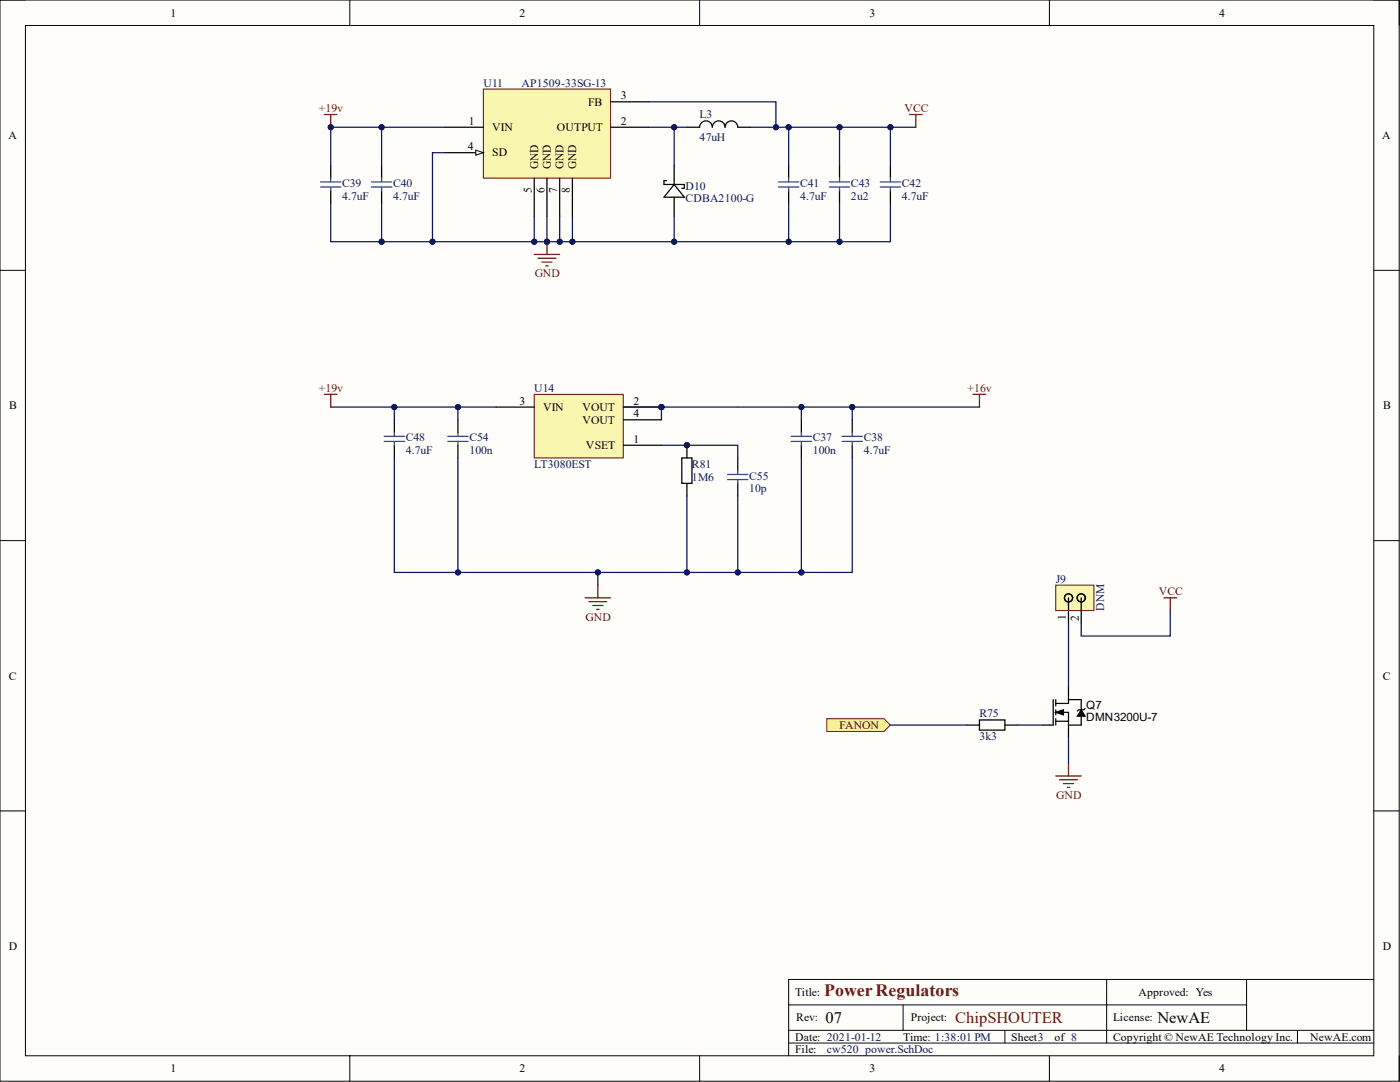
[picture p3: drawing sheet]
<svg xmlns="http://www.w3.org/2000/svg" width="279mm" height="216mm" viewBox="0 0 279 216" stroke-linecap="round" stroke-linejoin="round" font-family="sans-serif">
<path d="M0 0h279.2v215.7h-279.2z" fill="#fefdfa"/>
<path d="M0 0h279.2v215.7h-279.2z" fill="none" stroke="#040504" stroke-width=".2"/>
<path d="M5.1 5.1h269.1v205.6h-269.1z" fill="#fefdfa"/>
<g fill="none" stroke="#040504" stroke-width=".2">
<path d="M0 0h5.1M5.1 5.1h269.1v205.6h-269.1zM69.8 0v5.1M139.6 0v5.1M209.4 0v5.1M274.2 0h5v5.1M0 53.9h5.1M274.2 53.9h5M0 107.9h5.1M274.2 107.9h5M0 161.8h5.1M274.2 161.8h5"/>
<path d="M220.9 195.4v12.7M248.8 195.4h-91.4v15.3M274.2 195.4h-25.4v10.2M69.8 210.7v5M139.6 210.7v5M157.4 200.5h91.4M157.4 205.6h116.8M180.2 200.5v5.1M200.5 205.6v2.5M209.4 210.7v5M258.9 205.6v2.5M274.2 208.1h-116.8"/>
<path d="M279.2 210.7v5"/>
</g>
<path d="M137.1 25.4h2.5a1.27 1.27 0 0 1 1.3-1.3 1.27 1.27 0 0 1 1.3 1.3 1.27 1.27 0 0 1 1.2-1.3 1.27 1.27 0 0 1 1.3 1.3 1.27 1.27 0 0 1 1.3-1.3 1.27 1.27 0 0 1 1.2 1.3h2.6" fill="none" stroke="#040504" stroke-width=".25"/>
<path d="M96.5 17.8h25.4v17.7h-25.4z" fill="#f9f6b0"/>
<path d="M96.5 17.8h25.4v17.7h-25.4z" fill="none" stroke="#6d0d0e" stroke-width=".2"/>
<path d="M88.9 25.4h7.6M88.9 30.5h7.6M121.9 20.3h7.6M121.9 25.4h7.6" fill="none" stroke="#040504" stroke-width=".25"/>
<path d="M94.9 30l1.6 .5-1.6 .5z" fill="#f9fcfe"/>
<path d="M94.9 30l1.6 .5-1.6 .5z" fill="none" stroke="#040504" stroke-width=".2"/>
<g fill="none" stroke="#040504" stroke-width=".25">
<path d="M66 33v2.5M66 38.1v2.5M76.2 33v2.5M76.2 38.1v2.5M106.6 35.5v7.7M109.2 35.5v7.7M111.7 35.5v7.7M114.2 35.5v7.7M133 36h-.5v.8h4.1v.8h-.5M134.5 33v3.8M134.5 39.3v3.9M134.5 36.8l2.1 2.5h-4.1z"/>
<path d="M157.4 33v2.5M157.4 38.1v2.5M167.5 33v2.5M167.5 38.1v2.5"/>
</g>
<g fill="none" stroke="#254fa2" stroke-width=".25">
<path d="M64 36.3h4M64 37.3h4M66 35.5v.8M66 37.3v.8M74.1 37.3h4.1M74.1 36.3h4.1M76.2 35.5v.8M76.2 37.3v.8M155.4 37.3h4M155.4 36.3h4M157.4 35.5v.8M157.4 37.3v.8"/>
<path d="M165.5 37.3h4.1M165.5 36.3h4.1M167.5 35.5v.8M167.5 37.3v.8"/>
</g>
<path d="M64.7 22.9h2.6M66 22.9v2.5" fill="none" stroke="#6d0d0e" stroke-width=".25"/>
<circle cx="66" cy="25.4" r=".51" fill="#0d185d"/>
<circle cx="66" cy="25.4" r=".51" fill="none" stroke="#0d185d" stroke-width=".2"/>
<path d="M106.6 50.8h5.1M107.4 51.5h3.5M108.1 52.3h2.1M108.9 53.1h.5M109.2 48.2v2.6" fill="none" stroke="#6d0d0e" stroke-width=".25"/>
<circle cx="109.2" cy="48.2" r=".51" fill="#0d185d"/>
<circle cx="109.2" cy="48.2" r=".51" fill="none" stroke="#0d185d" stroke-width=".2"/>
<path d="M181.5 22.9h2.5M182.8 22.9v2.5" fill="none" stroke="#6d0d0e" stroke-width=".25"/>
<path d="M177.7 33v2.5M177.7 38.1v2.5" fill="none" stroke="#040504" stroke-width=".25"/>
<path d="M175.7 37.3h4M175.7 36.3h4M177.7 35.5v.8M177.7 37.3v.8" fill="none" stroke="#254fa2" stroke-width=".25"/>
<circle cx="137.1" cy="88.8" r=".51" fill="#0d185d"/>
<circle cx="137.1" cy="88.8" r=".51" fill="none" stroke="#0d185d" stroke-width=".2"/>
<path d="M137.1 88.8v2.6M137.1 96.5v2.5" fill="none" stroke="#040504" stroke-width=".25"/>
<circle cx="137.1" cy="88.8" r=".51" fill="#0d185d"/>
<circle cx="137.1" cy="88.8" r=".51" fill="none" stroke="#0d185d" stroke-width=".2"/>
<g fill="none" stroke="#040504" stroke-width=".25">
<path d="M136.1 91.4h2v5.1h-2zM159.9 83.8v2.5M159.9 88.8v2.6M170.1 83.8v2.5M170.1 88.8v2.6M210.2 139.6v5.1h-2M210.7 139.6v1.3M213.2 137.1v2.5M192.9 144.7h2.6M195.5 143.7h5v2h-5zM200.5 144.7h2.6M210.7 141.6v1"/>
<path d="M210.7 143.4v1.3M210.7 142.1h2.5v5.1M210.7 140.4h2.5M210.7 143.9h2.5"/>
</g>
<g fill="none" stroke="#6d0d0e" stroke-width=".25">
<path d="M64.7 78.7h2.6M66 78.7v2.5M194.2 78.7h2.5M195.5 78.7v2.5M116.8 119.3h5.1M119.3 116.8v2.5M117.5 120.1h3.6M118.3 120.8h2M119.1 121.6h.5M210.7 154.8h5.1M211.5 155.6h3.5M212.2 156.4h2.1"/>
<path d="M213 157.1h.5M213.2 152.3v2.5"/>
</g>
<path d="M157.9 88.1h4.1M157.9 87.1h4.1M159.9 86.3v.8M159.9 88.1v.7M168.1 88.1h4M168.1 87.1h4M170.1 86.3v.8M170.1 88.1v.7" fill="none" stroke="#254fa2" stroke-width=".25"/>
<path d="M210.7 142.1l1.5-.5v1z" fill="#040504"/>
<path d="M213.2 139.6v.8M210.7 142.1l1.5-.5v1z" fill="none" stroke="#040504" stroke-width=".25"/>
<path d="M215.8 141.6l.7 1.3h-1.5z" fill="#040504"/>
<path d="M213.2 139.6h2.6v2M215.8 141.6l.7 1.3h-1.5zM215.8 142.9v1.8h-2.6M216.5 141.4l-.2 .2h-1l-.3 .3" fill="none" stroke="#040504" stroke-width=".25"/>
<path d="M165 143.4h11.4l1.3 1.3-1.3 1.2h-11.4z" fill-rule="evenodd" fill="#f6f180"/>
<path d="M165 143.4h11.4l1.3 1.3-1.3 1.2h-11.4z" fill="none" stroke="#6d0d0e" stroke-width=".2"/>
<path d="M210.7 116.8h7.6v5h-7.6z" fill="#f9f6b0"/>
<path d="M210.7 116.8h7.6v5h-7.6z" fill="none" stroke="#6d0d0e" stroke-width=".2"/>
<g fill="none" stroke="#040504" stroke-width=".25">
<path d="M213.2 119.3v5.1M215.8 119.3v5.1"/>
<circle cx="213.2" cy="119.3" r=".81"/>
<circle cx="215.8" cy="119.3" r=".81"/>
</g>
<path d="M232.3 119.3h2.5M233.5 119.3v2.5" fill="none" stroke="#6d0d0e" stroke-width=".25"/>
<circle cx="132" cy="81.2" r=".51" fill="#0d185d"/>
<circle cx="132" cy="81.2" r=".51" fill="none" stroke="#0d185d" stroke-width=".2"/>
<path d="M106.6 78.7h17.8v12.7h-17.8z" fill="#f9f6b0"/>
<path d="M106.6 78.7h17.8v12.7h-17.8z" fill="none" stroke="#6d0d0e" stroke-width=".2"/>
<path d="M124.4 81.2h7.6" fill="none" stroke="#040504" stroke-width=".25"/>
<circle cx="132" cy="81.2" r=".51" fill="#0d185d"/>
<circle cx="132" cy="81.2" r=".51" fill="none" stroke="#0d185d" stroke-width=".2"/>
<path d="M78.7 83.8v2.5M78.7 88.8v2.6M91.4 83.8v2.5M91.4 88.8v2.6M99 81.2h7.6M124.4 83.8h7.6M124.4 88.8h7.6M147.2 91.4v2.5M147.2 96.5v2.5" fill="none" stroke="#040504" stroke-width=".25"/>
<path d="M76.7 87.1h4M76.7 88.1h4M78.7 86.3v.8M78.7 88.1v.7M89.4 87.1h4M89.4 88.1h4M91.4 86.3v.8M91.4 88.1v.7M145.2 95.7h4.1M145.2 94.7h4.1M147.2 93.9v.8M147.2 95.7v.8" fill="none" stroke="#254fa2" stroke-width=".25"/>
<path d="M129.5 25.4h7.6" fill="none" stroke="#0d185d" stroke-width=".25"/>
<circle cx="134.5" cy="25.4" r=".51" fill="#0d185d"/>
<circle cx="134.5" cy="25.4" r=".51" fill="none" stroke="#0d185d" stroke-width=".2"/>
<path d="M134.5 25.4v7.6" fill="none" stroke="#0d185d" stroke-width=".25"/>
<circle cx="134.5" cy="25.4" r=".51" fill="#0d185d"/>
<circle cx="134.5" cy="25.4" r=".51" fill="none" stroke="#0d185d" stroke-width=".2"/>
<path d="M129.5 20.3h25.4v5.1h-5.1" fill="none" stroke="#0d185d" stroke-width=".25"/>
<circle cx="154.9" cy="25.4" r=".51" fill="#0d185d"/>
<circle cx="154.9" cy="25.4" r=".51" fill="none" stroke="#0d185d" stroke-width=".2"/>
<path d="M106.6 43.2v5h27.9v-5" fill="none" stroke="#0d185d" stroke-width=".25"/>
<circle cx="134.5" cy="48.2" r=".51" fill="#0d185d"/>
<circle cx="134.5" cy="48.2" r=".51" fill="none" stroke="#0d185d" stroke-width=".2"/>
<circle cx="114.2" cy="48.2" r=".51" fill="#0d185d"/>
<circle cx="114.2" cy="48.2" r=".51" fill="none" stroke="#0d185d" stroke-width=".2"/>
<circle cx="111.7" cy="48.2" r=".51" fill="#0d185d"/>
<circle cx="111.7" cy="48.2" r=".51" fill="none" stroke="#0d185d" stroke-width=".2"/>
<circle cx="109.2" cy="48.2" r=".51" fill="#0d185d"/>
<circle cx="109.2" cy="48.2" r=".51" fill="none" stroke="#0d185d" stroke-width=".2"/>
<circle cx="106.6" cy="48.2" r=".51" fill="#0d185d"/>
<circle cx="106.6" cy="48.2" r=".51" fill="none" stroke="#0d185d" stroke-width=".2"/>
<path d="M109.2 43.2v5" fill="none" stroke="#0d185d" stroke-width=".25"/>
<circle cx="109.2" cy="48.2" r=".51" fill="#0d185d"/>
<circle cx="109.2" cy="48.2" r=".51" fill="none" stroke="#0d185d" stroke-width=".2"/>
<path d="M111.7 43.2v5" fill="none" stroke="#0d185d" stroke-width=".25"/>
<circle cx="111.7" cy="48.2" r=".51" fill="#0d185d"/>
<circle cx="111.7" cy="48.2" r=".51" fill="none" stroke="#0d185d" stroke-width=".2"/>
<path d="M114.2 43.2v5" fill="none" stroke="#0d185d" stroke-width=".25"/>
<circle cx="114.2" cy="48.2" r=".51" fill="#0d185d"/>
<circle cx="114.2" cy="48.2" r=".51" fill="none" stroke="#0d185d" stroke-width=".2"/>
<path d="M88.8 25.4h-22.8v7.6" fill="none" stroke="#0d185d" stroke-width=".25"/>
<circle cx="76.2" cy="25.4" r=".51" fill="#0d185d"/>
<circle cx="76.2" cy="25.4" r=".51" fill="none" stroke="#0d185d" stroke-width=".2"/>
<circle cx="66" cy="25.4" r=".51" fill="#0d185d"/>
<circle cx="66" cy="25.4" r=".51" fill="none" stroke="#0d185d" stroke-width=".2"/>
<path d="M76.2 25.4v7.6" fill="none" stroke="#0d185d" stroke-width=".25"/>
<circle cx="76.2" cy="25.4" r=".51" fill="#0d185d"/>
<circle cx="76.2" cy="25.4" r=".51" fill="none" stroke="#0d185d" stroke-width=".2"/>
<path d="M88.8 30.5h-2.5v17.7h20.3" fill="none" stroke="#0d185d" stroke-width=".25"/>
<circle cx="86.3" cy="48.2" r=".51" fill="#0d185d"/>
<circle cx="86.3" cy="48.2" r=".51" fill="none" stroke="#0d185d" stroke-width=".2"/>
<circle cx="106.6" cy="48.2" r=".51" fill="#0d185d"/>
<circle cx="106.6" cy="48.2" r=".51" fill="none" stroke="#0d185d" stroke-width=".2"/>
<path d="M76.2 40.6v7.6h10.1" fill="none" stroke="#0d185d" stroke-width=".25"/>
<circle cx="76.2" cy="48.2" r=".51" fill="#0d185d"/>
<circle cx="76.2" cy="48.2" r=".51" fill="none" stroke="#0d185d" stroke-width=".2"/>
<circle cx="86.3" cy="48.2" r=".51" fill="#0d185d"/>
<circle cx="86.3" cy="48.2" r=".51" fill="none" stroke="#0d185d" stroke-width=".2"/>
<path d="M66 40.6v7.6h10.2" fill="none" stroke="#0d185d" stroke-width=".25"/>
<circle cx="76.2" cy="48.2" r=".51" fill="#0d185d"/>
<circle cx="76.2" cy="48.2" r=".51" fill="none" stroke="#0d185d" stroke-width=".2"/>
<path d="M157.4 40.6v7.6" fill="none" stroke="#0d185d" stroke-width=".25"/>
<circle cx="157.4" cy="48.2" r=".51" fill="#0d185d"/>
<circle cx="157.4" cy="48.2" r=".51" fill="none" stroke="#0d185d" stroke-width=".2"/>
<path d="M157.4 25.4v7.6" fill="none" stroke="#0d185d" stroke-width=".25"/>
<circle cx="157.4" cy="25.4" r=".51" fill="#0d185d"/>
<circle cx="157.4" cy="25.4" r=".51" fill="none" stroke="#0d185d" stroke-width=".2"/>
<path d="M66 81.2h33" fill="none" stroke="#0d185d" stroke-width=".25"/>
<circle cx="78.7" cy="81.2" r=".51" fill="#0d185d"/>
<circle cx="78.7" cy="81.2" r=".51" fill="none" stroke="#0d185d" stroke-width=".2"/>
<circle cx="91.4" cy="81.2" r=".51" fill="#0d185d"/>
<circle cx="91.4" cy="81.2" r=".51" fill="none" stroke="#0d185d" stroke-width=".2"/>
<path d="M159.9 81.2v2.6" fill="none" stroke="#0d185d" stroke-width=".25"/>
<circle cx="159.9" cy="81.2" r=".51" fill="#0d185d"/>
<circle cx="159.9" cy="81.2" r=".51" fill="none" stroke="#0d185d" stroke-width=".2"/>
<path d="M170.1 81.2v2.6" fill="none" stroke="#0d185d" stroke-width=".25"/>
<circle cx="170.1" cy="81.2" r=".51" fill="#0d185d"/>
<circle cx="170.1" cy="81.2" r=".51" fill="none" stroke="#0d185d" stroke-width=".2"/>
<path d="M159.9 91.4v22.8" fill="none" stroke="#0d185d" stroke-width=".25"/>
<circle cx="159.9" cy="114.2" r=".51" fill="#0d185d"/>
<circle cx="159.9" cy="114.2" r=".51" fill="none" stroke="#0d185d" stroke-width=".2"/>
<path d="M167.5 40.6v7.6h-33M213.2 124.4v12.7M233.5 121.8v5.1h-17.7v-2.5M177.7 144.7h15.2M203.1 144.7h5.1M213.2 147.2v5.1" fill="none" stroke="#0d185d" stroke-width=".25"/>
<circle cx="167.5" cy="48.2" r=".51" fill="#0d185d"/>
<circle cx="167.5" cy="48.2" r=".51" fill="none" stroke="#0d185d" stroke-width=".2"/>
<circle cx="157.4" cy="48.2" r=".51" fill="#0d185d"/>
<circle cx="157.4" cy="48.2" r=".51" fill="none" stroke="#0d185d" stroke-width=".2"/>
<circle cx="134.5" cy="48.2" r=".51" fill="#0d185d"/>
<circle cx="134.5" cy="48.2" r=".51" fill="none" stroke="#0d185d" stroke-width=".2"/>
<path d="M167.5 25.4v7.6" fill="none" stroke="#0d185d" stroke-width=".25"/>
<circle cx="167.5" cy="25.4" r=".51" fill="#0d185d"/>
<circle cx="167.5" cy="25.4" r=".51" fill="none" stroke="#0d185d" stroke-width=".2"/>
<path d="M154.9 25.4h27.9" fill="none" stroke="#0d185d" stroke-width=".25"/>
<circle cx="154.9" cy="25.4" r=".51" fill="#0d185d"/>
<circle cx="154.9" cy="25.4" r=".51" fill="none" stroke="#0d185d" stroke-width=".2"/>
<circle cx="157.4" cy="25.4" r=".51" fill="#0d185d"/>
<circle cx="157.4" cy="25.4" r=".51" fill="none" stroke="#0d185d" stroke-width=".2"/>
<circle cx="167.5" cy="25.4" r=".51" fill="#0d185d"/>
<circle cx="167.5" cy="25.4" r=".51" fill="none" stroke="#0d185d" stroke-width=".2"/>
<circle cx="177.7" cy="25.4" r=".51" fill="#0d185d"/>
<circle cx="177.7" cy="25.4" r=".51" fill="none" stroke="#0d185d" stroke-width=".2"/>
<path d="M177.7 25.4v7.6" fill="none" stroke="#0d185d" stroke-width=".25"/>
<circle cx="177.7" cy="25.4" r=".51" fill="#0d185d"/>
<circle cx="177.7" cy="25.4" r=".51" fill="none" stroke="#0d185d" stroke-width=".2"/>
<path d="M91.4 81.2v2.6" fill="none" stroke="#0d185d" stroke-width=".25"/>
<circle cx="91.4" cy="81.2" r=".51" fill="#0d185d"/>
<circle cx="91.4" cy="81.2" r=".51" fill="none" stroke="#0d185d" stroke-width=".2"/>
<path d="M78.7 81.2v2.6" fill="none" stroke="#0d185d" stroke-width=".25"/>
<circle cx="78.7" cy="81.2" r=".51" fill="#0d185d"/>
<circle cx="78.7" cy="81.2" r=".51" fill="none" stroke="#0d185d" stroke-width=".2"/>
<path d="M91.4 91.4v22.8" fill="none" stroke="#0d185d" stroke-width=".25"/>
<circle cx="91.4" cy="114.2" r=".51" fill="#0d185d"/>
<circle cx="91.4" cy="114.2" r=".51" fill="none" stroke="#0d185d" stroke-width=".2"/>
<path d="M78.7 91.4v22.8h91.4v-22.8" fill="none" stroke="#0d185d" stroke-width=".25"/>
<circle cx="91.4" cy="114.2" r=".51" fill="#0d185d"/>
<circle cx="91.4" cy="114.2" r=".51" fill="none" stroke="#0d185d" stroke-width=".2"/>
<circle cx="119.3" cy="114.2" r=".51" fill="#0d185d"/>
<circle cx="119.3" cy="114.2" r=".51" fill="none" stroke="#0d185d" stroke-width=".2"/>
<circle cx="137.1" cy="114.2" r=".51" fill="#0d185d"/>
<circle cx="137.1" cy="114.2" r=".51" fill="none" stroke="#0d185d" stroke-width=".2"/>
<circle cx="147.2" cy="114.2" r=".51" fill="#0d185d"/>
<circle cx="147.2" cy="114.2" r=".51" fill="none" stroke="#0d185d" stroke-width=".2"/>
<circle cx="159.9" cy="114.2" r=".51" fill="#0d185d"/>
<circle cx="159.9" cy="114.2" r=".51" fill="none" stroke="#0d185d" stroke-width=".2"/>
<path d="M119.3 114.2v2.6" fill="none" stroke="#0d185d" stroke-width=".25"/>
<circle cx="119.3" cy="114.2" r=".51" fill="#0d185d"/>
<circle cx="119.3" cy="114.2" r=".51" fill="none" stroke="#0d185d" stroke-width=".2"/>
<path d="M137.1 99v15.2" fill="none" stroke="#0d185d" stroke-width=".25"/>
<circle cx="137.1" cy="114.2" r=".51" fill="#0d185d"/>
<circle cx="137.1" cy="114.2" r=".51" fill="none" stroke="#0d185d" stroke-width=".2"/>
<path d="M124.4 81.2h22.8" fill="none" stroke="#0d185d" stroke-width=".25"/>
<circle cx="132" cy="81.2" r=".51" fill="#0d185d"/>
<circle cx="132" cy="81.2" r=".51" fill="none" stroke="#0d185d" stroke-width=".2"/>
<path d="M147.2 81.2h48.3" fill="none" stroke="#0d185d" stroke-width=".25"/>
<circle cx="170.1" cy="81.2" r=".51" fill="#0d185d"/>
<circle cx="170.1" cy="81.2" r=".51" fill="none" stroke="#0d185d" stroke-width=".2"/>
<circle cx="159.9" cy="81.2" r=".51" fill="#0d185d"/>
<circle cx="159.9" cy="81.2" r=".51" fill="none" stroke="#0d185d" stroke-width=".2"/>
<path d="M132 81.2v2.6" fill="none" stroke="#0d185d" stroke-width=".25"/>
<circle cx="132" cy="81.2" r=".51" fill="#0d185d"/>
<circle cx="132" cy="81.2" r=".51" fill="none" stroke="#0d185d" stroke-width=".2"/>
<path d="M132 88.8h15.2v2.6" fill="none" stroke="#0d185d" stroke-width=".25"/>
<circle cx="137.1" cy="88.8" r=".51" fill="#0d185d"/>
<circle cx="137.1" cy="88.8" r=".51" fill="none" stroke="#0d185d" stroke-width=".2"/>
<path d="M147.2 99v15.2" fill="none" stroke="#0d185d" stroke-width=".25"/>
<circle cx="147.2" cy="114.2" r=".51" fill="#0d185d"/>
<circle cx="147.2" cy="114.2" r=".51" fill="none" stroke="#0d185d" stroke-width=".2"/>
<path d="M177.7 40.6v7.6h-10.2" fill="none" stroke="#0d185d" stroke-width=".25"/>
<circle cx="167.5" cy="48.2" r=".51" fill="#0d185d"/>
<circle cx="167.5" cy="48.2" r=".51" fill="none" stroke="#0d185d" stroke-width=".2"/>
<text font-size="3.5" fill="#6d0d0e" x="164.5" y="198.7">PowerRegulators</text>
<g font-size="3.2" fill="#040504">
<text x="164.8" y="204.2">07</text>
<text x="231" y="204.2">NewAE</text>
</g>
<text font-size="3.2" fill="#6d0d0e" x="190.7" y="204.2">ChipSHOUTER</text>
<g font-size="2.3" fill="#040504">
<text x="34" y="3.3">1</text>
<text x="103.7" y="3.3">2</text>
<text x="173.6" y="3.3">3</text>
<text x="243.3" y="3.3">4</text>
<text x="117.4" y="21.1">FB</text>
<text x="123.9" y="19.8">3</text>
<text x="1.7" y="27.8">A</text>
<text x="93.3" y="30">4</text>
<text x="93.6" y="24.9">1</text>
<text x="98.2" y="26.2">VIN</text>
<text x="111.1" y="26.2">OUTPUT</text>
<text x="123.9" y="24.9">2</text>
<text x="275.9" y="27.8">A</text>
<text x="98.2" y="31.2">SD</text>
<text x="107.4" y="33.8" transform="rotate(-90 107.4 33.8)">GND</text>
<text x="109.9" y="33.8" transform="rotate(-90 109.9 33.8)">GND</text>
<text x="112.5" y="33.8" transform="rotate(-90 112.5 33.8)">GND</text>
<text x="115" y="33.8" transform="rotate(-90 115 33.8)">GND</text>
<text x="106.1" y="38.6" transform="rotate(-90 106.1 38.6)">5</text>
<text x="108.7" y="38.6" transform="rotate(-90 108.7 38.6)">6</text>
<text x="111.2" y="38.6" transform="rotate(-90 111.2 38.6)">7</text>
<text x="113.7" y="38.6" transform="rotate(-90 113.7 38.6)">8</text>
<text x="1.9" y="81.6">B</text>
<text x="103.7" y="80.7">3</text>
<text x="108.4" y="82">VIN</text>
<text x="116.3" y="82">VOUT</text>
<text x="126.4" y="80.7">2</text>
<text x="126.4" y="83.3">4</text>
<text x="276" y="81.6">B</text>
<text x="116.3" y="84.5">VOUT</text>
<text x="116.9" y="89.6">VSET</text>
<text x="126.4" y="88.3">1</text>
<text x="212.7" y="123.7" transform="rotate(-90 212.7 123.7)">1</text>
<text x="215.3" y="123.9" transform="rotate(-90 215.3 123.9)">2</text>
<text x="1.8" y="135.6">C</text>
<text x="275.9" y="135.6">C</text>
<text x="216.8" y="141.4">Q7</text>
<text x="216.8" y="143.9">DMN3200U-7</text>
<text x="1.8" y="189.5">D</text>
<text x="275.9" y="189.5">D</text>
<text x="158.7" y="198.7">Title:</text>
<text x="158.9" y="203.8">Rev:</text>
<text x="181.8" y="203.8">Project:</text>
<text x="222.1" y="203.8">License:</text>
<text x="227.2" y="198.7">Approved: Yes</text>
<text x="158.7" y="207.6">Date: 2021-01-12</text>
<text x="180.2" y="207.6">Time: 1:38:01 PM</text>
<text x="201.8" y="207.6">Sheet3</text>
<text x="210.5" y="207.6">of 8</text>
<text x="222.1" y="207.6">Copyright © NewAE Technology Inc.</text>
<text x="261.5" y="207.6">NewAE.com</text>
<text x="34" y="214">1</text>
<text x="103.7" y="214">2</text>
<text x="158.7" y="210.2">File:</text>
<text x="173.6" y="214">3</text>
<text x="243.3" y="214">4</text>
</g>
<g font-size="2.3" fill="#0d185d">
<text x="96.5" y="17.3">U11</text>
<text x="104.1" y="17.3">AP1509-33SG-13</text>
<text x="139.6" y="23.6">L3</text>
<text x="139.6" y="28.2">47uH</text>
<text x="68.3" y="37.3">C39</text>
<text x="68.3" y="39.9">4.7uF</text>
<text x="78.4" y="37.3">C40</text>
<text x="78.4" y="39.9">4.7uF</text>
<text x="136.8" y="37.8">D10</text>
<text x="136.8" y="40.4">CDBA2100-G</text>
<text x="159.7" y="37.3">C41</text>
<text x="159.7" y="39.9">4.7uF</text>
<text x="169.8" y="37.3">C43</text>
<text x="169.8" y="39.9">2u2</text>
<text x="180" y="37.3">C42</text>
<text x="180" y="39.9">4.7uF</text>
<text x="106.6" y="78.2">U14</text>
<text x="81" y="88.1">C48</text>
<text x="93.7" y="88.1">C54</text>
<text x="162.2" y="88.1">C37</text>
<text x="172.4" y="88.1">C38</text>
<text x="81" y="90.6">4.7uF</text>
<text x="93.7" y="90.6">100n</text>
<text x="106.6" y="93.4">LT3080EST</text>
<text x="138.1" y="93.4">R81</text>
<text x="138.1" y="95.9">1M6</text>
<text x="149.5" y="95.7">C55</text>
<text x="162.2" y="90.6">100n</text>
<text x="172.4" y="90.6">4.7uF</text>
<text x="149.5" y="98.2">10p</text>
<text x="210.7" y="116.3">J9</text>
<text x="220.4" y="121.8" transform="rotate(-90 220.4 121.8)">DNM</text>
<text x="195.5" y="143.2">R75</text>
<text x="195.5" y="147.7">3k3</text>
<text x="165" y="210.2">cw520_power.SchDoc</text>
</g>
<g font-size="2.3" fill="#6d0d0e">
<text x="63.6" y="22.3">+19v</text>
<text x="180.5" y="22.3">VCC</text>
<text x="106.7" y="55.3">GND</text>
<text x="63.6" y="78.2">+19v</text>
<text x="193.1" y="78.2">+16v</text>
<text x="231.3" y="118.8">VCC</text>
<text x="116.9" y="123.9">GND</text>
<text x="167.5" y="145.4">FANON</text>
<text x="210.8" y="159.4">GND</text>
</g>
</svg>
